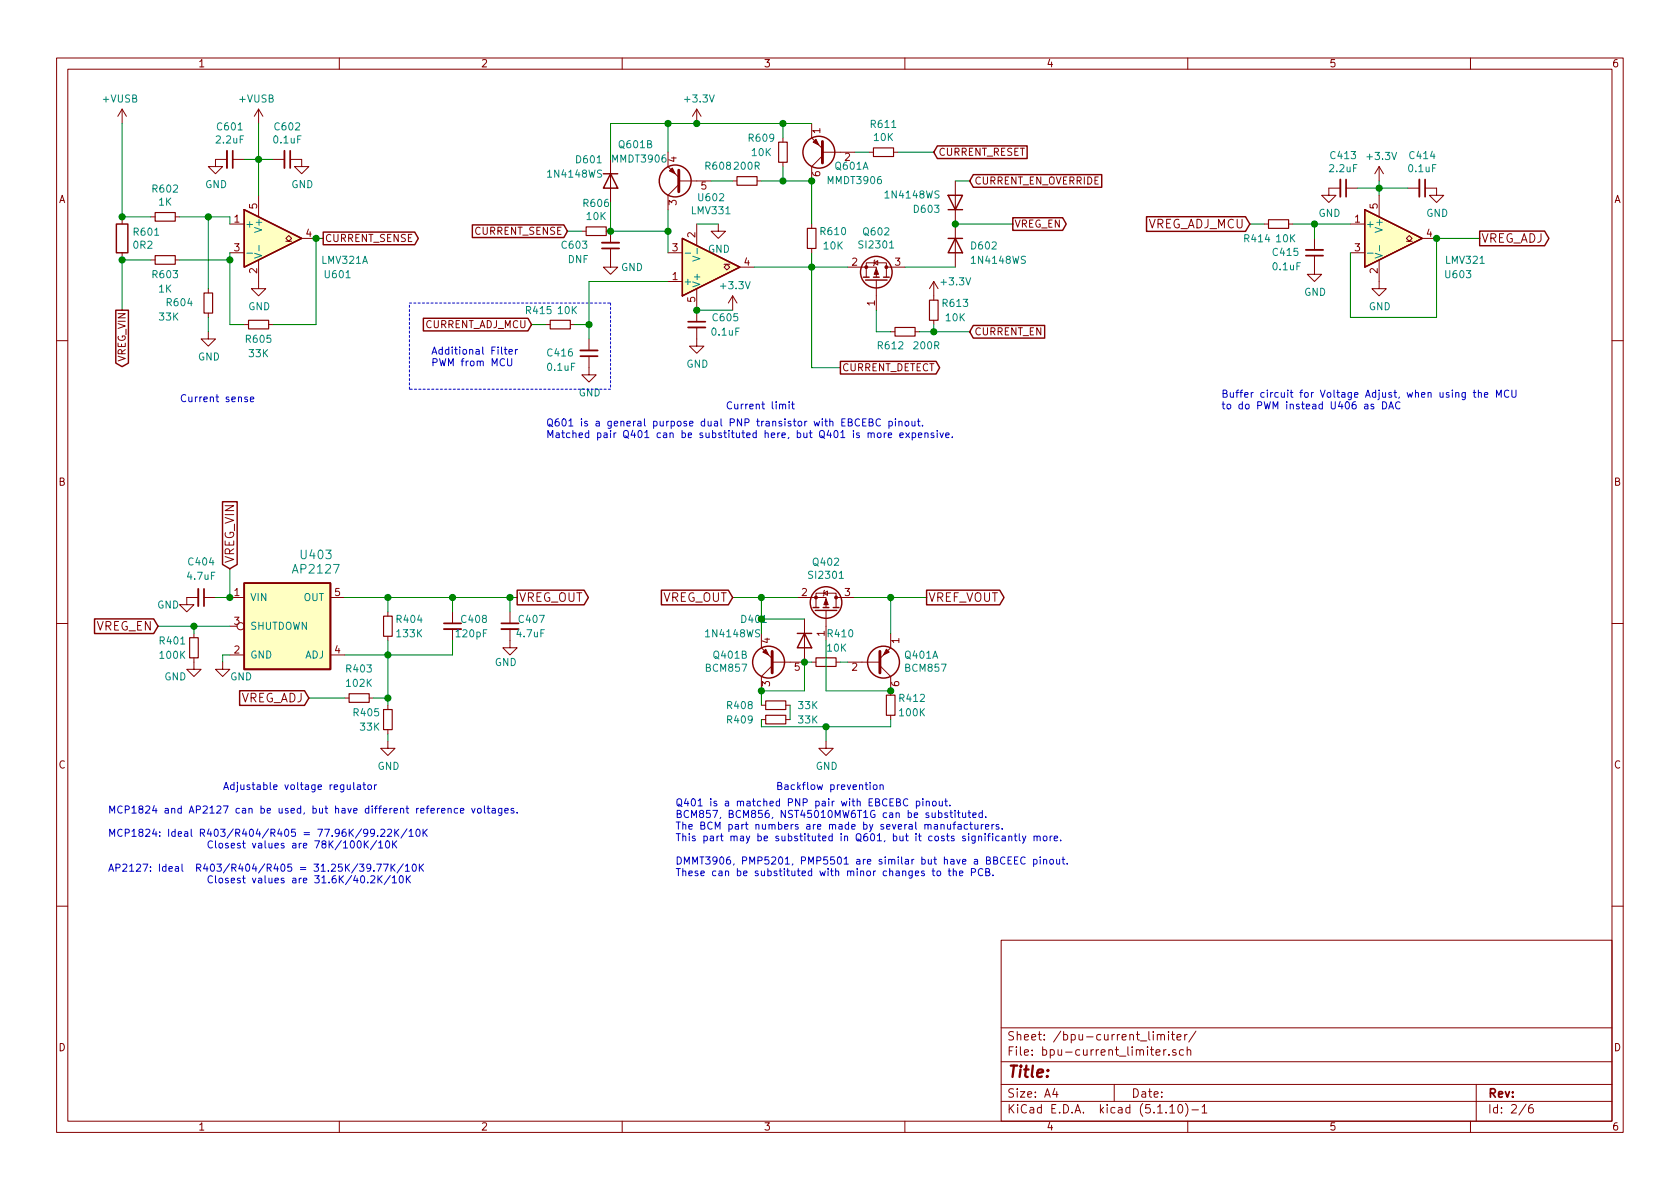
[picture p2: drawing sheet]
<svg xmlns="http://www.w3.org/2000/svg" width="297mm" height="210mm" viewBox="0 0 297 210" stroke-linecap="round" stroke-linejoin="round" font-family="sans-serif">
<g fill="none" stroke="#840000" stroke-width=".18">
<path d="M10 10.3h277v189.9h-277zM12 12.2h273v186.1h-273zM21.6 19.3v2.5M21.6 19.3l-.8 1.3M21.6 19.3l.8 1.3M45.7 19.3v2.5M45.7 19.3l-.7 1.3M45.7 19.3l.8 1.3M60 10.3v1.9M110 10.3v1.9M123.2 19.3v2.5M123.2 19.3l-.8 1.3"/>
<path d="M123.2 19.3l.8 1.3M160 10.3v1.9M210 10.3v1.9M260 10.3v1.9M21.6 38.3v1.3M26.7 38.3h.7M31 38.3h.7M40.1 28.2h-2v1.3h1.3l-1.3 1.2-1.3-1.2h1.3M40.6 39.6h2.6M41.1 28.2h2.1M45.7 34.5v3.8M48.3 28.2h2"/>
<path d="M51.3 28.2h2v1.3h1.3l-1.3 1.2-1.2-1.2h1.2M107.9 28.2v7.6M118.1 26.9v2.6l1.9 1.9M120 32h5.7M120 32.6l-1.9 1.9v2.6M123.2 39.6v3.8M127 39.6v1.3h1.3l-1.3 1.3-1.3-1.3h1.3M129.5 32h.8M133.9 32h.7M138.4 24.4v.7M138.4 28.7v.8M143.5 21.8v2.6l1.9 1.9"/>
<path d="M143.5 39.6v.8M145.4 26.9h5.7M145.4 27.6l-1.9 1.9v2.5M153.7 26.9h.7M158 26.9h.7M168.9 32v15.2M223.5 39.6h.8M227.8 39.6h.8M237 33.3h-2.1v1.2h1.3l-1.3 1.3-1.2-1.3h1.2M238 33.3h2M238.8 39.6h2.5M243.8 29.5v2.5"/>
<path d="M243.8 34.5v3.8M243.8 29.5l-.7 1.2M243.8 29.5l.8 1.2M248.9 33.3h2.1M252 33.3h2v1.2h1.3l-1.3 1.3-1.3-1.3h1.3M21.6 44.7v1.3M26.7 46h.7M31 46h.7M36.8 58.7v1.2h1.3l-1.3 1.3-1.2-1.3h1.2M36.8 51v.8M36.8 55.4v.7M40.6 44.7h2.6"/>
<path d="M43.2 57.4h.7M45.7 46v5h1.3l-1.3 1.3-1.3-1.3h1.3M47.5 57.4h.8M50.5 42.7h.6l-.6-.5 .6-.5 .5 .5-.5 .5h.5M53.3 42.2h2.6M96.5 57.4h.8M100.8 57.4h.8M102.9 40.9h.7M104.1 59.9v2.1M107.2 40.9h.7v2M107.9 43.9v3.3h1.3l-1.3 1.3-1.2-1.3h1.2M118.1 44.7h2.5"/>
<path d="M118.1 49.8h2.5M123.2 57.9v3.3h1.3l-1.3 1.3-1.3-1.3h1.3M123.2 51v5.9M128 46.7h.5l-.5 .5 .5 .5 .5-.5-.5-.5h.5M129.5 52.3l-.7 1.3M129.5 52.3v2.6M129.5 52.3l.8 1.3M130.8 47.2h2.5M143.5 43.9v.8M149.9 47.2h5v1.8M153.2 49v-2.5h3.5v2.5M154.6 46.5l.6-.4v.8z"/>
<path d="M154.7 46l-.1 .1v.8l-.2 .1M154.9 49.5v5.4M156.7 47.2h3.3M157.5 58.7h.7M161.8 58.7h.8M165.1 49.8l-.8 1.2M165.1 49.8v3.3M165.1 56.6v.8M165.1 49.8l.8 1.2M232.4 45.2v3.3h1.3l-1.3 1.3-1.3-1.3h1.3M232.4 42.2v2M238.8 44.7h2.5"/>
<path d="M243.8 46v5h1.3l-1.3 1.3-1.2-1.3h1.2M248.7 42.7h.5l-.5-.5 .5-.5 .5 .5-.5 .5h.5M251.5 42.2h2.5M10 60.2h2M104.1 63v3.3h1.3l-1.3 1.3-1.2-1.3h1.2M285 60.2h2M10 110.3h2M34.3 116.3v2.1h1.3l-1.3 1.2-1.3-1.2h1.3M34.3 112v.8M35.1 105.7h-2.1v1.2h1.3l-1.3 1.3-1.3-1.3h1.3M36.1 105.7h2M39.4 117.1v1.3h1.2l-1.2 1.2-1.3-1.2h1.3"/>
<path d="M40.6 105.7h2.6M40.6 115.8h2.6M40.6 110.7h1.3M58.4 105.7h2.6M58.4 115.8h2.6M68.6 108.2v.8M68.6 112.5v.8M80 108.2v2M80 111.2v2.1M90.2 111.2v3.3h1.2l-1.2 1.3-1.3-1.3h1.3M90.2 108.2v2M134.6 112v2.5l1.9 2"/>
<path d="M136.5 117.7l-1.9 1.9v2.6M141 105.7h5v1.7M142.2 109.5v7.6h-5.7M143.5 117.1h.8M144.3 107.4v-2.5h3.5v2.5M145.7 104.9l.6-.4v.8zM145.8 104.4l-.1 .1v.8l-.2 .1M146 107.9v5.4M147.8 105.7h3.3M147.8 117.1h.8M149.9 117.1h5.7M155.6 117.7l1.9 1.9v3.3"/>
<path d="M157.5 112v2.5l-1.9 2M285 110.3h2M61 123.4h.7M65.3 123.4h.7M68.6 131.1v1.2h1.2l-1.2 1.3-1.3-1.3h1.3M68.6 124.7v.8M68.6 129v.8M134.6 127.2h.8M134.6 124.7h.8M138.9 127.2h.8M138.9 124.7h.8M146 131.1v1.2h1.3l-1.3 1.3-1.2-1.3h1.2"/>
<path d="M157.5 126.5v.7M10 160.2h2M177 166.3h108v32h-108zM285 160.2h2M60 198.3v1.9M110 198.3v1.9M160 198.3v1.9M177 194.8h108M177 191.8h108M177 187.8h108M177 181.8h108M186.5 192.5l-.4 1h1"/>
<path d="M186.8 193v1M197 191.8v3M203.9 182.4v.2M204.4 186.1l.7-.1v-.3l-.5-.1-.2 .2 .1 .7h.6M204.6 183.1l.2-.2 .4 .1 .1 .9M204.6 182.9v1M205.3 183.1l.2-.2 .3 .1 .1 .9M205.8 185.6v1M206.2 185.6l-.4 .1v.2M206.6 182.4v.2M206.6 182.9v1M206.7 186.5v.1"/>
<path d="M206.8 195.8l.5-.5v1.5M206.8 196.8h.9M207.1 182.9h.6M207.3 182.4v1.3l.4 .2M207.9 185.7a.37 .37 0 0 0-.6 .1l.1 .2 .5 .2 .1 .1-.3 .3-.4-.1M208.1 183.4l.7-.1v-.3l-.5-.1-.2 .2 .1 .7h.6M208.5 195.4l.1-.1a.8 .8 0 0 1 .5 .8 .8 .8 0 0 1-.5 .7 1 1 0 0 1-.1-1.4zM209.2 185.7l-.4-.1-.3 .3 .1 .6 .2 .1 .4-.1M209.5 182.9v1M209.6 195.1a1.71 1.71 0 0 1 0 2.3M209.9 185.7h.1a.37 .37 0 0 1 .5 .1v.8M209.9 182.9l-.3 .1-.1 .2"/>
<path d="M209.9 185.1v1.5M210 198.3v1.9M210.7 196.3h1.2M211.5 182.3l-1.3 2M212.5 195.8l.5-.5v1.5M212.5 196.8h.9M260 198.3v1.9M261 191.8v6.5M269.8 195.2l-1.2 2M271 195.3a.62 .62 0 0 0-.7 .7v.7l.3 .1 .4-.1 .1-.5-.1-.2-.4-.1-.3 .3"/>
<circle cx="42.5" cy="110.7" r=".63"/>
</g>
<g fill="none" stroke="#840000" stroke-width=".25">
<path d="M20.6 39.6h2v5.1h-2zM43.2 37.1l10.1 5.1-10.1 5zM83.5 39.8h16.2l.6 1.1-.6 1.1h-16.2zM106.7 30.7h2.5M107.9 30.7l1.3 2.6h-2.5zM165.7 25.8h15.9v2.2h-15.9l-.6-1.1zM167.6 34.5h2.6l-1.3 2.6zM167.6 37.1h2.6M172.1 30.9h22.7v2.2h-22.7l-.7-1.1zM179.1 38.5h8.8l.6 1.1-.6 1.1h-8.8zM202.7 38.3h17.5l.8 1.3-.8 1.3h-17.5zM241.3 37.1l10.2 5.1-10.2 5z"/>
<path d="M20.5 54.9h2.2v9.3l-1.1 .6-1.1-.6zM57.1 41h16.2l.7 1.2-.7 1.1h-16.2zM74.9 56.3h18.4l.7 1.1-.7 1.1h-18.4zM120.6 42.2l10.2 5-10.2 5.1zM152.7 49h1M153 49.5h3.8M154.4 49h1M156.2 49h1M167.6 42.2h2.6M168.9 42.2l1.3 2.5h-2.6zM172.1 57.6h12.6v2.2h-12.6l-.7-1.1zM261.6 40.9h11.5l.8 1.3-.8 1.3h-11.5z"/>
<path d="M148.6 63.9h16.9l.6 1.1-.6 1.1h-16.9zM39.3 88.7h2.6v11.1l-1.3 .8-1.3-.8zM16.7 109.4h10.5l.7 1.3-.7 1.3h-10.5zM91.4 104.4h11.9l.7 1.3-.7 1.3h-11.9zM116.9 104.4h11.9l.7 1.3-.7 1.3h-11.9zM141 112h2.5M142.2 112l1.3 2.5h-2.5zM143.8 107.4h1M144.1 107.9h3.9M145.5 107.4h1.1M147.3 107.4h1M163.8 104.4h13l.7 1.3-.7 1.3h-13z"/>
<path d="M42.4 122.1h11.4l.8 1.3-.8 1.3h-11.4z"/>
<circle cx="119.4" cy="32" r="2.82"/>
<circle cx="144.8" cy="26.9" r="2.82"/>
<circle cx="154.9" cy="48.1" r="2.79"/>
<circle cx="135.9" cy="117.1" r="2.82"/>
<circle cx="146" cy="106.5" r="2.79"/>
<circle cx="156.2" cy="117.1" r="2.82"/>
</g>
<path d="M120 30.1v3.8M145.4 25v3.8M136.5 115.2v3.8M155.6 115.2v3.8" fill="none" stroke="#840000" stroke-width=".51"/>
<g fill="#840000" stroke="#840000" stroke-width=".18">
<path d="M118.4 30.2l.5-.5 .5 1z"/>
<path d="M146 105.9l.4 1h-.7z"/>
<path d="M143.8 25.1l.5-.5 .5 1z"/>
<path d="M154.9 47.5l.4 1h-.7z"/>
<path d="M134.9 115.3l.5-.5 .5 1z"/>
<path d="M156.7 114.8l.5 .5-1 .5z"/>
<circle cx="144.3" cy="105.7" r=".25"/>
<circle cx="147.8" cy="105.7" r=".25"/>
<circle cx="153.2" cy="47.2" r=".25"/>
<circle cx="156.7" cy="47.2" r=".25"/>
</g>
<g fill="none" stroke="#840000" stroke-width=".2">
<path d="M27.4 37.6h3.6v1.5h-3.6zM130.3 31.2h3.6v1.6h-3.6zM137.7 25.1h1.5v3.6h-1.5zM154.4 26.2h3.6v1.5h-3.6zM224.3 38.9h3.5v1.5h-3.5zM27.4 45.2h3.6v1.5h-3.6zM36.1 51.8h1.5v3.6h-1.5zM43.9 56.6h3.6v1.6h-3.6zM97.3 56.6h3.5v1.6h-3.5zM103.6 40.1h3.6v1.6h-3.6zM142.7 40.4h1.6v3.5h-1.6zM158.2 57.9h3.6v1.5h-3.6z"/>
<path d="M164.3 53.1h1.6v3.5h-1.6zM33.5 112.8h1.6v3.5h-1.6zM67.8 109h1.5v3.5h-1.5zM144.3 116.3h3.5v1.6h-3.5zM61.7 122.7h3.6v1.5h-3.6zM67.8 125.5h1.5v3.5h-1.5zM135.4 126.5h3.5v1.5h-3.5zM135.4 123.9h3.5v1.6h-3.5zM156.7 122.9h1.5v3.6h-1.5z"/>
</g>
<g fill="#ffffc2" stroke="#ffffc2" stroke-width=".18">
<path d="M43.2 103.1h15.2v15.3h-15.2z"/>
<path d="M241.3 37.1l10.2 5.1-10.2 5z"/>
<path d="M43.2 37.1l10.1 5.1-10.1 5z"/>
<path d="M120.6 42.2l10.2 5-10.2 5.1z"/>
</g>
<path d="M41.1 26.7v3M51.3 26.7v3M238 31.7v3.1M252 31.7v3.1M106.4 43.9h3.1M121.7 56.9h3M230.9 45.2h3M102.6 63h3.1M36.1 104.1v3.1M43.2 103.1h15.2v15.3h-15.2zM78.5 110.2h3M88.6 110.2h3.1" fill="none" stroke="#840000" stroke-width=".3"/>
<path d="M40.1 26.7v3M50.3 26.7v3M237 31.7v3.1M251 31.7v3.1M106.4 42.9h3.1M121.7 57.9h3M230.9 44.2h3M102.6 62h3.1M35.1 104.1v3.1M78.5 111.2h3M88.6 111.2h3.1" fill="none" stroke="#840000" stroke-width=".33"/>
<path d="M43.7 44.8h1M45 44.8l1.3 .4-1.3 .4M45.8 43.4v1M121.1 44.8h1M122.5 45.3l1.2 .4-1.2 .5M123.3 43.9v1M241.8 44.8h1M243.1 44.8l1.3 .4-1.3 .4M243.9 43.4v1" fill="none" stroke="#008484" stroke-width=".18"/>
<path d="M72.4 53.6h35.5M107.9 53.6v15.2M72.4 68.8v-15.2M107.9 68.8h-35.5" fill="none" stroke="#0000c2" stroke-width=".18" stroke-dasharray=".4 .4"/>
<g fill="none" stroke="#008400" stroke-width=".18">
<path d="M21.6 21.8v16.5h5.1M31.7 38.3h8.9v1.3M36.8 38.3v12.7M43.2 28.2h5.1M45.7 21.8v12.7M107.9 35.8v5.1h10.2M118.1 21.8v5.1M118.1 37.1v7.6M123.2 39.6h3.8M125.7 32h3.8M134.6 32h8.9v7.6M138.4 21.8v2.6"/>
<path d="M138.4 29.5v2.5M143.5 21.8h-35.6v6.4M151.1 26.9h2.6M158.7 26.9h6.4M168.9 39.6h10.2M168.9 32h2.5M221 39.6h2.5M228.6 39.6h10.2M232.4 39.6v2.6M240 33.3h8.9M243.8 32v2.5M26.7 46h-5.1v8.9"/>
<path d="M31.7 46h8.9M36.8 56.1v2.6M40.6 44.7v12.7h2.6M57.1 42.2h-1.2v15.2h-7.6M94 57.4h2.5M100.3 40.9h2.6M101.6 57.4h2.5M118.1 49.8h-14v10.1M123.2 54.9h6.3M133.3 47.2h16.6M143.5 44.7v20.3h5.1M154.9 54.9v3.8h2.6"/>
<path d="M160 47.2h8.9M162.6 58.7h8.8M165.1 57.4v1.3M261.6 42.2h-7.6v13.9h-15.2v-11.4M27.9 110.7h12.7M34.3 110.7v1.3M40.6 115.8h-1.2v1.3M40.6 100.6v5.1h-2.5M61 105.7h30.4M68.6 105.7v2.5M68.6 113.3v11.4M80 113.3v2.5h-19"/>
<path d="M80 105.7v2.5M90.2 105.7v2.5M129.5 105.7h11.5M134.6 105.7v6.3M134.6 109.5h7.6M143.5 117.1h-1.3v5.1h-7.6v2.5M146 113.3v8.9h11.5M148.6 117.1h1.3M151.1 105.7h12.7M157.5 105.7v6.3M54.6 123.4h6.4M66 123.4h2.6"/>
<path d="M68.6 129.8v1.3M134.6 127.2v1.3h22.9v-1.3M139.7 124.7v2.5M146 128.5v2.6"/>
</g>
<g fill="none" stroke="#0000c2" stroke-width=".18">
<path d="M43.7 70.3l-.3-.1-.1 .2v.2l.4 .1v.3h-.4M44.3 70.6l.6-.1-.1-.2-.4-.1-.1 .2v.6h.5M89.2 61.8h.4M89.3 61.4v1.1l.3 .1M89.7 63.4v1.1l.3 .2h.2l.3-.2v-1.1M90 62.2l.6-.1-.1-.3h-.3l-.2 .2v.6h.5M91.1 61.8v.8M91.5 61.8l-.4 .2M138.4 71.6l.2-.1h.3v.8M139.5 71v.2M139.5 71.5v.8M140 71.5h.4"/>
<path d="M140.1 71v1.1l.3 .2M152 74.2a.6 .6 0 0 0-.9 .4 .6 .6 0 0 0 .6 .7l.3-.1M152.5 74.7h.5M153.1 74.1h-.6v1.2h.6M153.7 74.7l.5-.1 .1-.4-.6-.1v1.2h.5l.2-.2v-.2l-.3-.2M154 76.7l.2-.2 .3 .1 .1 .8M155.2 76.6l.3-.1 .2 .2v.6l-.3 .1-.3-.2zM155.7 74.2a.51 .51 0 0 0-.7 0 .51 .51 0 0 0-.1 .6 .46 .46 0 0 0 .2 .5 .46 .46 0 0 0 .6-.1M156.3 76.5v.9M156.7 76.5l-.4 .3M157 77l.7-.1-.1-.3-.3-.1-.3 .2 .1 .6h.5M157.2 74.5h.3l.3 .2-.1 .6h-.5"/>
<path d="M157.2 74.5v1.3M158.3 74.1v.1M158.3 74.5v.8M158.9 74.6l.2-.1h.3l.1 .8M158.9 74.5v.8M159.1 77l.6-.1v-.3l-.4-.1-.2 .2 .1 .6h.5M160.1 74.5h.4l.1 .1v.7h-.3l-.3-.2zM160.1 76.5l.7 .9M160.8 76.5l-.7 .9M161.2 74.5l.1 .8h.3l.2-.1M161.3 76.6l.3-.1 .3 .3-.1 .5h-.5M161.3 76.5v1.3"/>
<path d="M161.8 74.5v.8M162.2 74.5h.5M162.4 74.1v1.1l.3 .1M162.4 77l.6-.1-.1-.3-.3-.1-.2 .2v.6h.5M163.1 75.2v.1M163.5 76.7l.2-.2 .3 .1 .1 .8M163.5 76.5v.9M165.1 76.6l-.3-.1-.2 .2 .1 .2 .4 .1v.3h-.5M165.7 76.1v.1M165.7 76.5v.9M166.2 76.5l.3 .9 .3-.9M167.2 77l.6-.1v-.3l-.4-.1-.2 .2 .1 .6h.5"/>
<path d="M168.4 77.3v.1M242.9 71.5h-.3l-.2 .1v.2l.5 .2v.3h-.5M244.4 71a.64 .64 0 0 1 .8 .7 .64 .64 0 0 1-.8 .6zM245.5 72.3l.4-1.3 .5 1.3M245.7 72h.6M247.5 71.2a.6 .6 0 0 0-.8 .4 .6 .6 0 0 0 .6 .7l.2-.1M259.1 69.4l-.1 1.2-.1 .1-.4-.1M259.1 69.5l-.4-.1-.2 .2 .1 .6h.5M260.5 69.4h.5M260.7 69v1.1l.3 .2M261.4 69.5l.2-.1 .3 .1v.8M261.4 69v1.3"/>
<path d="M262.5 69.8l.6-.1-.1-.2-.3-.1-.2 .2v.6h.5M264.6 70.3v-1.3l.4 .9 .4-.9v1.3M266.8 69.1a.51 .51 0 0 0-.7 0 .51 .51 0 0 0-.1 .6 .46 .46 0 0 0 .2 .5 .46 .46 0 0 0 .6-.1M267.3 69v1l.2 .3 .4-.1 .1-.2v-1M61.4 138.8v.8h.3l.2-.1M61.9 138.8v.8M62.5 138.3v1.1l.2 .2M63.2 138.8h.5l.1 .8M63.8 139.1h-.5l-.2 .2 .1 .3h.6M64.2 138.8h.4M64.3 138.3v1.1l.3 .2M65.1 138.8h.3l.3 .2-.1 .6h-.3l-.2-.1z"/>
<path d="M66.2 138.8v.8M66.6 138.8l-.4 .2M153.8 138.3v.2M153.8 138.8v.8M154.5 138.8h.3l.2 .1 .1 .5-.2 .2h-.3l-.1-.1zM155.6 138.9l.2-.1h.3l.1 .8M155.6 138.8v.8M55.7 148.7h.8l-.6 1.3M56.9 155.2l.4-.3v1.2M56.9 156.1h.7M57.1 149.2l-.1-.1v-.3l.4-.1 .2 .1v.3l-.6 .2-.1 .2v.2l.2 .3h.3l.2-.3v-.4l-.2-.1M58.2 156v.1"/>
<path d="M58.2 148.7v1.3M58.4 149.2l.5 .8M58.9 148.7l-.7 .7M59.3 154.9l-.4 .1-.2 .4 .1 .6 .2 .1h.3l.2-.2-.2-.5-.3-.1-.3 .3M60 154.9v1.2M60.2 155.4l.5 .7M60.4 148.6l-1.1 1.7M60.7 149l.4-.3v1.3M60.7 150h.7M60.7 154.9l-.7 .7M62.1 148.8l.1-.1a.67 .67 0 0 1 .5 .6 .67 .67 0 0 1-.5 .7l-.3-.5zM62.2 154.8l-1.1 1.6"/>
<path d="M62.8 154.8l-.3 .9h.8M63.1 155.3v.8M63.3 148.8l.1-.1a.69 .69 0 0 1 .5 .6 .69 .69 0 0 1-.5 .7l-.2-.3-.1-.2zM63.3 152.7l-1.1 1.7M63.6 152.8h.7l-.4 .5 .4 .1v.5l-.2 .2-.5-.2M63.9 155l.2-.1a.69 .69 0 0 1 .4 .6 .69 .69 0 0 1-.4 .6l-.2-.1-.1-.4zM63.9 146.6l-1.1 1.6M64.4 148.7v1.3M64.6 149.2l.5 .8M65 147.2l-.2 .2h-.4l-.1-.2 .1-.5 .4-.1 .1 .2a.84 .84 0 0 1-.3 1.1h-.2M65 156v.1M65.1 148.7l-.7 .7"/>
<path d="M65.6 153.4l-.3 .2-.4-.1-.1-.1 .1-.5 .2-.1h.2l.3 .3a.97 .97 0 0 1-.3 .9l-.4 .1M65.6 155l.4-.1 .3 .3-.8 .9h.8M66.1 153.9v.2M66.2 147.2l-.2 .2h-.4l-.1-.2 .1-.4 .1-.2h.3l.2 .3a.97 .97 0 0 1-.2 .9l-.4 .1M66.6 152.8h.8l-.5 1.3M66.6 148.6l-1.1 1.7M66.8 147.8v.1M66.8 154.9v1.2M67 149l.3-.3v1.3M67 150h.7M67 155.4l.6 .7M67.3 146.8l.5-.2 .2 .4-.7 .9h.7"/>
<path d="M67.6 154.9l-.8 .7M67.8 152.8h.9l-.6 1.3M68.3 148.8l.2-.1a.67 .67 0 0 1 .4 .6 .67 .67 0 0 1-.4 .7l-.4-.5zM68.5 146.8l.5-.2 .2 .4v.2l-.7 .7h.7M69 154.8l-1.1 1.6M69.1 152.8v1.3M69.3 153.4l.5 .7M69.4 155.2l.3-.3v1.2M69.4 156.1h.7M69.4 148.7v1.3M69.6 149.2l.6 .8M69.8 146.6v1.3"/>
<path d="M69.8 152.8l-.7 .7M70 147.2l.5 .7M70.2 148.7l-.8 .7M70.5 146.6l-.7 .8M70.7 155l.2-.1a.69 .69 0 0 1 .4 .6 .69 .69 0 0 1-.4 .6l-.2-.1-.1-.4zM71.3 152.7l-1.1 1.7M71.7 153.2l.3-.4v1.3M71.7 154.1h.7M71.9 154.9v1.2M72 146.6l-1.1 1.6M72 155.4l.6 .7M72.3 147l.4-.4v1.3"/>
<path d="M72.3 147.9h.8M72.6 154.9l-.7 .7M73 152.9l.2-.1a.67 .67 0 0 1 .4 .6 .67 .67 0 0 1-.4 .7l-.3-.5zM73.7 146.8l.1-.2a.67 .67 0 0 1 .5 .7 .67 .67 0 0 1-.5 .6l-.3-.5zM74.1 152.8v1.3M74.3 153.4l.6 .7M74.8 146.6v1.3M74.9 152.8l-.8 .7M75 147.2l.5 .7M75.5 146.6l-.7 .8M78.1 143.4l.6-.1-.1-.3-.3-.1-.2 .2v.6h.5M79.2 143.1l.2-.2 .3 .1 .1 .8"/>
<path d="M79.2 142.9v.9M80.9 143l-.3-.1-.3 .3 .1 .5h.5M81.4 143.4l.6-.1-.1-.3-.3-.1-.2 .2 .1 .6h.4M83.4 142.9l.3 .9 .3-.9M84.6 143l.3-.1 .2 .3v.4l-.2 .2-.3-.1-.2-.1zM85.6 142.5v1.1l.2 .2M86.1 142.9h.5M86.3 142.5v1.1l.3 .2M87 143h.5l.1 .8M87.6 143.3h-.5l-.1 .2v.2h.6M88.7 142.9v1.2l-.2 .1-.3-.1M88.7 143l-.3-.1-.3 .3 .1 .5h.5"/>
<path d="M89.3 143.4l.6-.1-.1-.3-.3-.1-.2 .2v.6h.5M90.8 143l-.3-.1-.2 .2 .1 .2 .4 .1v.3h-.5M91.4 143.7v.1M160.5 141.4a.6 .6 0 0 0-.8 .4 .6 .6 0 0 0 .6 .7l.2-.1M162 141.7h.4l.2 .2-.1 .6h-.5M162 141.7v1.2M163.2 141.2v.2M163.2 141.7v.8M163.8 141.8l.2-.1h.3v.8M163.8 141.7v.8M164.8 154h.5M165 141.7h.3l.2 .2-.1 .6h-.3l-.2-.1z"/>
<path d="M165 153.6v1.1l.3 .2M165.8 154.1l.3-.1 .2 .2-.1 .6-.3 .1-.2-.2zM166.1 141.7v.8h.3l.2-.1M166.6 141.7v.8M167 141.7h.5M167.2 141.2v1.1l.3 .2M167.5 143.8l-.3-.1-.2 .2 .1 .2 .4 .1v.3h-.5M167.5 145.8l.1 .8h.3l.2-.1M167.6 154h.5M167.8 153.6v1.1l.3 .2M167.9 142.4v.1M167.9 143.7h.5"/>
<path d="M168.1 145.8v.8M168.1 143.3v1.1l.3 .2M168.5 145.8h.5M168.6 154.1l.1-.1 .3 .1 .1 .8M168.6 153.6v1.3M168.9 143.3v.1M168.9 143.7v.9M169 145.4l-.3 .1v1.1M169.3 143.7h.4M169.4 145.8h.5l.1 .8M169.5 143.3v1.1l.2 .2M169.6 154.4l.7-.1-.1-.2-.4-.1-.2 .2 .1 .6h.5"/>
<path d="M170 146.1h-.5l-.2 .2 .1 .3h.6M170.2 143.7l.1 .8 .2 .1 .2-.2M170.7 143.7v.9M171.1 145.8h-.4l-.2 .2 .1 .6h.5M171.1 143.7h.5M171.3 143.3v1.1l.3 .2M171.4 145.8h.5M171.6 145.4v1.1l.3 .1M171.8 154.2h.6l.1-.2-.1-.3-.2-.1h-.4v1.3M172 144.1l.6-.1-.1-.2-.3-.1-.2 .2 .1 .6h.4M172.4 145.8v.8h.3l.2-.1M172.9 145.8v.8"/>
<path d="M173 148l.2-.2 .3 .1 .1 .8M173 147.8v.9M173.5 145.8v.8M173.7 143.8l-.4-.1-.2 .3 .1 .5h.5M173.7 143.3v1.3M173.8 153.7a.51 .51 0 0 0-.7 0 .51 .51 0 0 0-.1 .6 .46 .46 0 0 0 .2 .5 .46 .46 0 0 0 .6-.1M173.9 145.8l-.4 .2M174.2 147.4v.1M174.2 147.8v.9M174.2 146.2l.6-.1v-.3h-.4l-.2 .2 .1 .6h.5M174.3 144.4v.2M174.3 154.2l.5-.1 .2-.2-.1-.2-.6-.1v1.3h.5l.2-.3v-.2l-.3-.2"/>
<path d="M174.6 147.8h.5M175.1 147.4l-.3 .2v1.1M175.4 145.8v.8M175.5 147.4v.1M175.5 147.8v.9M175.6 154.7v.2M175.7 145.8l-.3 .2M176.6 145.8h-.3l-.2 .2 .1 .1 .4 .2v.3h-.5M176.7 147.9l-.4-.1-.3 .3 .2 .5h.5M177.2 146.5v.1M177.2 147.9h.5v.8M177.7 151.7a.6 .6 0 0 0-.9 .4 .6 .6 0 0 0 .6 .7l.3-.1"/>
<path d="M177.7 148.2h-.4l-.2 .2 .1 .2h.5M178.2 152.1h.4M178.4 148l.1-.2 .3 .1 .1 .8M178.4 147.8v.9M178.8 151.5h-.6v1.3h.6M179.3 147.8h.5M179.4 152.1h.4M179.5 147.4v1.1l.3 .2M180 151.5h-.6v1.3h.6M180.2 147.4v1.1l.2 .2M180.8 147.8l.3 .9M181.3 151.7a.6 .6 0 0 0-.9 .4 .6 .6 0 0 0 .6 .7l.3-.1"/>
<path d="M181.4 147.8l-.5 1.2-.1 .1M182.8 152h.3l.3 .2-.2 .5h-.4M182.8 152v1.2M182.8 148l.2-.2 .3 .1 .1 .8M182.8 147.8v.9M183.4 148l.1-.2 .3 .1 .1 .8M183.9 151.5v.2M183.9 152v.8M184.5 148l.2-.2 .4 .2v.5l-.1 .1-.3 .1-.2-.1zM184.5 152.1l.2-.1h.3l.1 .8M184.5 152v.8M185.7 147.8v.9"/>
<path d="M185.7 152h.3l.2 .1v.6l-.3 .1-.3-.2zM186 147.8l-.2 .1-.1 .2M186.4 148.3l.6-.1-.1-.3-.3-.1-.2 .2 .1 .6h.4M186.8 152l.1 .7 .3 .1 .2-.1M187.4 152v.8M187.5 148.6v.1M187.8 152h.5M188 151.5v1.1l.3 .2M188.7 152.7v.1"/>
</g>
<g fill="#008400" stroke="#008400" stroke-width=".25">
<circle cx="40.6" cy="46" r=".51"/>
<circle cx="157.5" cy="122.2" r=".51"/>
<circle cx="118.1" cy="40.9" r=".51"/>
<circle cx="134.6" cy="122.2" r=".51"/>
<circle cx="104.1" cy="57.4" r=".51"/>
<circle cx="157.5" cy="105.7" r=".51"/>
<circle cx="68.6" cy="105.7" r=".51"/>
<circle cx="118.1" cy="21.8" r=".51"/>
<circle cx="108" cy="40.9" r=".51"/>
<circle cx="146.1" cy="128.5" r=".51"/>
<circle cx="80" cy="105.7" r=".51"/>
<circle cx="134.6" cy="105.7" r=".51"/>
<circle cx="34.3" cy="110.7" r=".51"/>
<circle cx="123.2" cy="54.9" r=".51"/>
<circle cx="21.6" cy="46" r=".51"/>
<circle cx="36.8" cy="38.3" r=".51"/>
<circle cx="68.6" cy="115.8" r=".51"/>
<circle cx="254" cy="42.2" r=".51"/>
<circle cx="138.4" cy="32" r=".51"/>
<circle cx="243.8" cy="33.3" r=".51"/>
<circle cx="40.6" cy="105.7" r=".51"/>
<circle cx="45.7" cy="28.2" r=".51"/>
<circle cx="232.4" cy="39.6" r=".51"/>
<circle cx="142.2" cy="117.1" r=".51"/>
<circle cx="138.4" cy="21.8" r=".51"/>
<circle cx="165.1" cy="58.7" r=".51"/>
<circle cx="68.6" cy="123.4" r=".51"/>
<circle cx="123.2" cy="21.8" r=".51"/>
<circle cx="143.5" cy="47.2" r=".51"/>
<circle cx="21.6" cy="38.3" r=".51"/>
<circle cx="55.9" cy="42.2" r=".51"/>
<circle cx="168.9" cy="39.6" r=".51"/>
<circle cx="90.2" cy="105.7" r=".51"/>
<circle cx="143.5" cy="32" r=".51"/>
</g>
<text font-size="2.8" fill="#840000" x="178" y="190.5">Title:</text>
<g font-size="2.1" fill="#840000">
<text x="202.6" y="40.4">VREG_ADJ_MCU</text>
<text x="261.9" y="42.9">VREG_ADJ</text>
<text x="41.4" y="99.7" transform="rotate(-90 41.4 99.7)">VREG_VIN</text>
<text x="91.7" y="106.4">VREG_OUT</text>
<text x="116.9" y="106.4">VREG_OUT</text>
<text x="164.1" y="106.4">VREF_VOUT</text>
<text x="16.9" y="111.5">VREG_EN</text>
<text x="42.3" y="124.2">VREG_ADJ</text>
<text x="178" y="184">Sheet: /bpu-current_limiter/</text>
<text x="178" y="186.7">File: bpu-current_limiter.sch</text>
<text x="178" y="196.9">KiCad E.D.A. kicad (5.1.10)-1</text>
<text x="178" y="194.1">Size: A4</text>
<text x="200" y="194.1">Date:</text>
<text x="263" y="194.1">Rev:</text>
<text x="263" y="196.9">Id: 2/6</text>
</g>
<g font-size="2.1" fill="#008484">
<text x="52" y="101.4">AP2127</text>
<text x="53.3" y="98.9">U403</text>
</g>
<g font-size="1.8" fill="#840000">
<text x="35" y="11.9">1</text>
<text x="85" y="11.9">2</text>
<text x="135" y="11.9">3</text>
<text x="185" y="11.9">4</text>
<text x="235" y="11.9">5</text>
<text x="285" y="11.9">6</text>
<text x="145" y="23.6" transform="rotate(-90 145 23.6)">1</text>
<text x="119.6" y="28.7" transform="rotate(-90 119.6 28.7)">4</text>
<text x="149.4" y="28.4">2</text>
<text x="165.9" y="27.6">CURRENT_RESET</text>
<text x="10.4" y="35.9">A</text>
<text x="124" y="33.5">5</text>
<text x="145" y="31.2" transform="rotate(-90 145 31.2)">6</text>
<text x="172.2" y="32.6">CURRENT_EN_OVERRIDE</text>
<text x="285.4" y="35.9">A</text>
<text x="41.4" y="39.4">1</text>
<text x="45.5" y="36.9" transform="rotate(-90 45.5 36.9)">5</text>
<text x="54.1" y="41.9">4</text>
<text x="83.9" y="41.5">CURRENT_SENSE</text>
<text x="119.6" y="36.3" transform="rotate(-90 119.6 36.3)">3</text>
<text x="179.3" y="40.3">VREG_EN</text>
<text x="239.5" y="39.4">1</text>
<text x="243.6" y="36.9" transform="rotate(-90 243.6 36.9)">5</text>
<text x="252.2" y="41.9">4</text>
<text x="41.4" y="44.4">3</text>
<text x="57.4" y="42.8">CURRENT_SENSE</text>
<text x="118.9" y="44.4">3</text>
<text x="122.9" y="42" transform="rotate(-90 122.9 42)">2</text>
<text x="131.6" y="47">4</text>
<text x="150.6" y="47">2</text>
<text x="158.3" y="47">3</text>
<text x="239.5" y="44.4">3</text>
<text x="45.5" y="48.4" transform="rotate(-90 45.5 48.4)">2</text>
<text x="118.9" y="49.5">1</text>
<text x="122.9" y="53.4" transform="rotate(-90 122.9 53.4)">5</text>
<text x="243.6" y="48.4" transform="rotate(-90 243.6 48.4)">2</text>
<text x="75" y="58">CURRENT_ADJ_MCU</text>
<text x="154.7" y="54.1" transform="rotate(-90 154.7 54.1)">1</text>
<text x="172.2" y="59.3">CURRENT_EN</text>
<text x="22.2" y="64.1" transform="rotate(-90 22.2 64.1)">VREG_VIN</text>
<text x="148.8" y="65.7">CURRENT_DETECT</text>
<text x="10.4" y="85.9">B</text>
<text x="285.4" y="85.9">B</text>
<text x="41.4" y="105.4">1</text>
<text x="59.2" y="105.4">5</text>
<text x="141.8" y="105.4">2</text>
<text x="149.4" y="105.4">3</text>
<text x="41.4" y="110.5">3</text>
<text x="136.1" y="113.8" transform="rotate(-90 136.1 113.8)">4</text>
<text x="145.8" y="112.5" transform="rotate(-90 145.8 112.5)">1</text>
<text x="159" y="113.8" transform="rotate(-90 159 113.8)">1</text>
<text x="41.4" y="115.6">2</text>
<text x="59.2" y="115.6">4</text>
<text x="140.5" y="118.6">5</text>
<text x="150.6" y="118.6">2</text>
<text x="136.1" y="121.4" transform="rotate(-90 136.1 121.4)">3</text>
<text x="159" y="121.4" transform="rotate(-90 159 121.4)">6</text>
<text x="10.4" y="135.9">C</text>
<text x="285.4" y="135.9">C</text>
<text x="10.4" y="185.9">D</text>
<text x="285.4" y="185.9">D</text>
<text x="35" y="199.9">1</text>
<text x="85" y="199.9">2</text>
<text x="135" y="199.9">3</text>
<text x="185" y="199.9">4</text>
<text x="235" y="199.9">5</text>
<text x="285" y="199.9">6</text>
</g>
<g font-size="1.8" fill="#008484">
<text x="18.2" y="18.1">+VUSB</text>
<text x="38.5" y="23.1">C601</text>
<text x="42.4" y="18.1">+VUSB</text>
<text x="48.7" y="23.1">C602</text>
<text x="121.2" y="18.1">+3.3V</text>
<text x="154.1" y="22.6">R611</text>
<text x="38.3" y="25.4">2.2uF</text>
<text x="48.5" y="25.4">0.1uF</text>
<text x="102" y="28.9">D601</text>
<text x="108.4" y="28.7">MMDT3906</text>
<text x="109.6" y="26.2">Q601B</text>
<text x="132.5" y="25.1">R609</text>
<text x="133" y="27.6">10K</text>
<text x="154.6" y="24.9">10K</text>
<text x="235.4" y="28.1">C413</text>
<text x="241.9" y="28.3">+3.3V</text>
<text x="249.4" y="28.1">C414</text>
<text x="27.1" y="34.1">R602</text>
<text x="36.3" y="33.3">GND</text>
<text x="51.5" y="33.3">GND</text>
<text x="97.1" y="31.4">1N4148WS</text>
<text x="123.6" y="35.6">U602</text>
<text x="124.9" y="30">R608</text>
<text x="129.9" y="30">200R</text>
<text x="146.5" y="32.6">MMDT3906</text>
<text x="147.8" y="30">Q601A</text>
<text x="156.7" y="35.1">1N4148WS</text>
<text x="235.2" y="30.4">2.2uF</text>
<text x="249.1" y="30.4">0.1uF</text>
<text x="23.8" y="41.7">R601</text>
<text x="28.1" y="36.4">1K</text>
<text x="43.3" y="40.3">+</text>
<text x="46.4" y="40.7" transform="rotate(-90 46.4 40.7)">V+</text>
<text x="103.3" y="36.6">R606</text>
<text x="103.8" y="38.9">10K</text>
<text x="122.4" y="37.9">LMV331</text>
<text x="145.2" y="41.6">R610</text>
<text x="152.8" y="41.6">Q602</text>
<text x="161.7" y="37.6">D603</text>
<text x="233.1" y="38.3">GND</text>
<text x="241.4" y="40.3">+</text>
<text x="244.5" y="40.7" transform="rotate(-90 244.5 40.7)">V+</text>
<text x="252.2" y="38.3">GND</text>
<text x="23.6" y="44">0R2</text>
<text x="57" y="46.7">LMV321A</text>
<text x="99.5" y="44">C603</text>
<text x="100.4" y="46.5">DNF</text>
<text x="109.8" y="47.9">GND</text>
<text x="125.2" y="44.7">GND</text>
<text x="145.7" y="44.1">10K</text>
<text x="152.1" y="43.9">SI2301</text>
<text x="171.9" y="44.1">D602</text>
<text x="172" y="46.7">1N4148WS</text>
<text x="220.1" y="42.8">R414</text>
<text x="225.2" y="47.8">0.1uF</text>
<text x="225.2" y="45.3">C415</text>
<text x="225.7" y="42.8">10K</text>
<text x="255.8" y="46.7">LMV321</text>
<text x="27.1" y="49.2">R603</text>
<text x="28.1" y="51.7">1K</text>
<text x="57.6" y="49.2">U601</text>
<text x="120.8" y="50.4">+</text>
<text x="123.8" y="50.9" transform="rotate(-90 123.8 50.9)">V+</text>
<text x="127.6" y="51.1">+3.3V</text>
<text x="166.6" y="50.5">+3.3V</text>
<text x="230.6" y="52.3">GND</text>
<text x="255.7" y="49.2">U603</text>
<text x="28.2" y="56.7">33K</text>
<text x="29.6" y="54.1">R604</text>
<text x="43.9" y="54.9">GND</text>
<text x="93.1" y="55.5">R415</text>
<text x="98.7" y="55.5">10K</text>
<text x="126" y="59.4">0.1uF</text>
<text x="126.2" y="56.8">C605</text>
<text x="166.8" y="54.3">R613</text>
<text x="167.3" y="56.8">10K</text>
<text x="242" y="54.9">GND</text>
<text x="35" y="63.7">GND</text>
<text x="43.6" y="60.6">R605</text>
<text x="44.1" y="63.2">33K</text>
<text x="96.9" y="65.6">0.1uF</text>
<text x="96.9" y="63">C416</text>
<text x="121.4" y="65">GND</text>
<text x="155.3" y="61.8">R612</text>
<text x="161.7" y="61.8">200R</text>
<text x="102.3" y="70.1">GND</text>
<text x="33.5" y="100">C404</text>
<text x="143.9" y="100">Q402</text>
<text x="27.8" y="107.6">GND</text>
<text x="33.2" y="102.5">4.7uF</text>
<text x="44.2" y="106.3">VIN</text>
<text x="53.7" y="106.3">OUT</text>
<text x="143.3" y="102.4">SI2301</text>
<text x="28.4" y="114">R401</text>
<text x="44.2" y="111.4">SHUTDOWN</text>
<text x="70.3" y="110.2">R404</text>
<text x="70.3" y="112.7">133K</text>
<text x="80.8" y="112.7">120pF</text>
<text x="81.7" y="110.2">C408</text>
<text x="91.5" y="112.7">4.7uF</text>
<text x="91.9" y="110.2">C407</text>
<text x="125" y="112.7">1N4148WS</text>
<text x="146.5" y="112.7">R410</text>
<text x="28.4" y="116.5">100K</text>
<text x="44.2" y="116.5">GND</text>
<text x="53.9" y="116.5">ADJ</text>
<text x="61.4" y="118.9">R403</text>
<text x="87.5" y="117.8">GND</text>
<text x="124.9" y="118.8">BCM857</text>
<text x="126.3" y="116.5">Q401B</text>
<text x="146.3" y="115.2">10K</text>
<text x="160.1" y="116.5">Q401A</text>
<text x="160.2" y="118.8">BCM857</text>
<text x="29.1" y="120.3">GND</text>
<text x="40.7" y="120.3">GND</text>
<text x="61.4" y="121.5">102K</text>
<text x="128.7" y="125.4">R408</text>
<text x="141.2" y="125.4">33K</text>
<text x="159.2" y="124.1">R412</text>
<text x="62.7" y="126.7">R405</text>
<text x="63.8" y="129.2">33K</text>
<text x="128.7" y="127.9">R409</text>
<text x="141.2" y="127.9">33K</text>
<text x="159.2" y="126.7">100K</text>
<text x="66.8" y="136.1">GND</text>
<text x="144.2" y="136.1">GND</text>
</g>
<g font-size="1.8" fill="#0000c2">
<text x="76.2" y="62.7">Additional Filter</text>
<text x="76.2" y="64.8">PWM from MCU</text>
<text x="31.7" y="71.1">Current sense</text>
<text x="215.9" y="70.3">Buffer circuit for Voltage Adjust, when using the MCU</text>
<text x="96.5" y="75.4">Q601 is a general purpose dual PNP transistor with EBCEBC pinout.</text>
<text x="96.5" y="77.5">Matched pair Q401 can be substituted here, but Q401 is more expensive.</text>
<text x="128.3" y="72.4">Current limit</text>
<text x="215.9" y="72.4">to do PWM instead U406 as DAC</text>
<text x="19" y="143.9">MCP1824 and AP2127 can be used, but have different reference voltages.</text>
<text x="39.4" y="139.7">Adjustable voltage regulator</text>
<text x="119.4" y="142.6">Q401 is a matched PNP pair with EBCEBC pinout.</text>
<text x="137.2" y="139.7">Backflow prevention</text>
<text x="19" y="148">MCP1824: Ideal R403/R404/R405 = 77.96K/99.22K/10K</text>
<text x="119.4" y="144.6">BCM857, BCM856, NST45010MW6T1G can be substituted.</text>
<text x="119.4" y="146.7">The BCM part numbers are made by several manufacturers.</text>
<text x="119.4" y="148.8">This part may be substituted in Q601, but it costs significantly more.</text>
<text x="19" y="154.1">AP2127: Ideal R403/R404/R405 = 31.25K/39.77K/10K</text>
<text x="27.9" y="150">Closest values are 78K/100K/10K</text>
<text x="119.4" y="152.9">DMMT3906, PMP5201, PMP5501 are similar but have a BBCEEC pinout.</text>
<text x="119.4" y="154.9">These can be substituted with minor changes to the PCB.</text>
<text x="27.9" y="156.2">Closest values are 31.6K/40.2K/10K</text>
</g>
<text font-size="1.8" fill="#008400" x="131.2" y="110.2">D401</text>
</svg>
